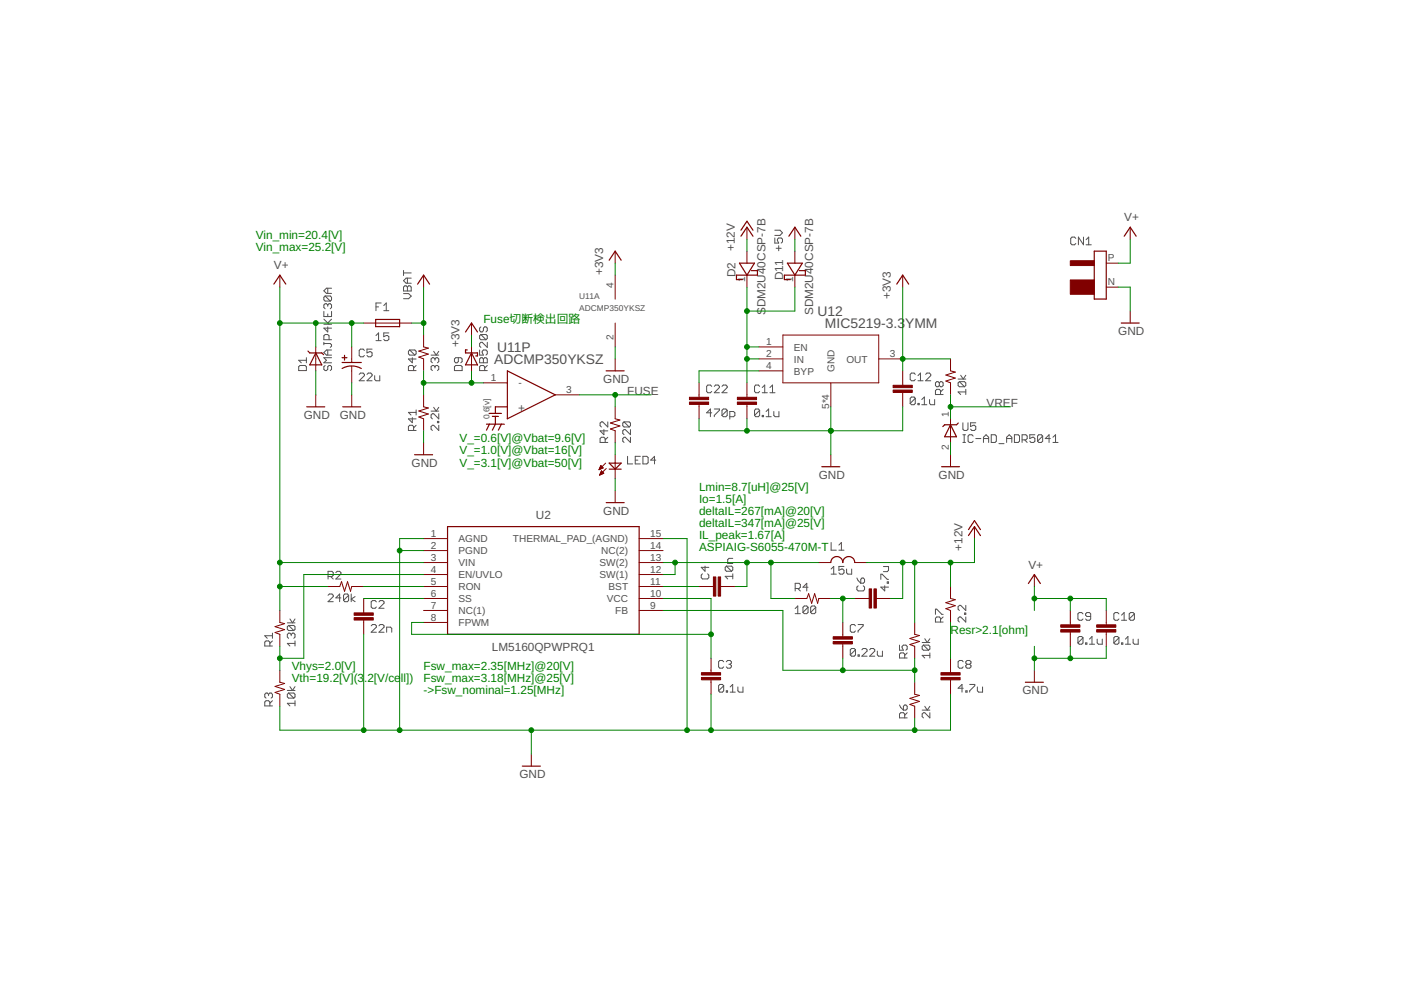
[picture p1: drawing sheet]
<svg xmlns="http://www.w3.org/2000/svg" width="297mm" height="210mm" viewBox="0 0 297 210" stroke-linecap="round" stroke-linejoin="round" font-family="sans-serif">
<g fill="none" stroke="#505050" stroke-width=".21">
<path d="M85.6 57.3v1.1M85.6 57.9h1.6M86.4 59v1M87.2 59h-1.1l-.5 .5 .5 .5h1.1M164.3 50.5v1h.8l-.3-.5v-.3l.3-.2h.5l.3 .2v.6l-.3 .2M164.3 48.8h1.1l.5 .6-.5 .5h-1.1M164.5 52.6h1.1M165.1 52.1v1.1M228.1 50.5l-.3-.2h-.5l-.3 .2v1.1l.3 .3h.5l.3-.3M229.7 50.3v1.6l-1.1-1.6v1.6M230.3 51.9h1.1M230.3 50.8l.5-.5v1.6"/>
<path d="M63.3 77.7l.3-.2h1.1l.3 .2v.9h-1.7zM65 75.8v1.1M65 76.4h-1.7l.6 .5M68.7 66v1.1h1.6v-1.1M68.7 72.6v.5M68.7 72.8h1.3l.3 .3v.3l-.3 .3M68.7 68.7h1.6M68.7 67.7l1.1 1M68.9 77.5l-.2 .2v.6l.2 .3h.3l.3-.3v-.6l.3-.2h.2l.3 .2v.6l-.3 .3M68.9 62.8l-.2 .2v.6l.2 .2h1.1M68.9 62.8h1.1l.3 .2v.6l-.3 .2M68.9 62.8l1.1 1"/>
<path d="M69.5 64.7l-.3-.3h-.3l-.2 .3v.5l.2 .3M69.5 61.1v1.1M69.5 64.7v.2M69.5 66.6v.5M69.5 69.3v1.1l-.8-.8h1.6M69.5 74.2v1.1M69.5 64.7l.3-.3h.2l.3 .3v.5l-.3 .3M69.8 72v-.8l-.3-.3h-.6l-.2 .3v.8h1.6M70.3 61.1h-1.1l-.5 .6 .5 .5h1.1M70.3 75.8h-1.6l.5 .6-.5 .5h1.6M70.3 74.2h-1.1l-.5 .6 .5 .5h1.1M70.3 67.7l-.8 .8"/>
<path d="M76.2 79.4l.2-.3h.6l.3 .3v.3l-1.1 1h1.1M77.3 74.3l-.3-.3h-.6l-.2 .3v1.1l.2 .2h.6l.3-.2M77.8 79.4l.3-.3h.5l.3 .3v.3l-1.1 1h1.1M78.9 74h-1.1v.8l.5-.2h.3l.3 .2v.6l-.3 .2h-.5l-.3-.2M79.4 79.7v.8l.3 .2h.8v-1M79.7 71.1l.6-.5v1.6M79.7 72.2h1.1M79.7 65.1h.6M80.8 64.2h-1.1v1.7M81.4 64.8l.5-.6v1.7M81.4 65.9h1M82.4 70.6h-1v.8l.5-.3h.3l.2 .3v.5l-.2 .3h-.6l-.2-.3"/>
<path d="M85.6 62.3h1l.6 .5-.6 .5h-1M85.6 60.9l.2-.3h.3l.3 .3 .2-.3h.3l.3 .3v.8h-1.6zM86.4 60.9v.8M86.9 74.2l-.3 .3v.5l.3 .3h1M86.9 74.2h1l.3 .3v.5l-.3 .3M86.9 74.2l1 1.1M87.4 75.8v1.1l-.8-.8h1.6M87.7 78.6v-.9l-.3-.2h-.5l-.3 .2v.9h1.6M88.2 77.5l-.5 .5M91.4 75.3h1.6M91.9 74.5l.6 .8 .5-.8M92.2 77.7l-.3-.2h-.2l-.3 .2v.6l.3 .3"/>
<path d="M92.2 77.7l.3-.2h.3l.2 .2v.6l-.2 .3M92.2 76.1l-.3-.3h-.2l-.3 .3v.6l.3 .2M92.2 76.1l.3-.3h.3l.2 .3v.6l-.2 .2M92.2 76.1v.3M92.2 77.7v.3M96.4 77.7l.2-.2h1.1l.3 .2v.9h-1.6zM97.2 75.8v.9l-.3 .2h-.3l-.2-.2v-.6l.2-.3h1.1l.3 .3v.6l-.3 .2M101.7 76.1l.3-.3h.2l.3 .3 .3-.3h.2l.3 .3v.8h-1.6zM101.7 74.2v1.1h.8l-.3-.5v-.3l.3-.3h.5l.3 .3v.5l-.3 .3M102 70.9l-.3 .3v.6l.3 .2h1M102 70.9h1l.3 .3v.6l-.3 .2M102 69.3l-.3 .3v.5l.3 .3h.2l.3-.3v-.5l.3-.3h.2l.3 .3v.5l-.3 .3"/>
<path d="M102 70.9l1 1.1M102.5 76.1v.8M102.8 78.6v-.9l-.3-.2h-.5l-.3 .2v.9h1.6M103.3 72.6v1.1l-1.1-1.1h-.2l-.3 .2v.6l.3 .3M103.3 77.5l-.5 .5M194.1 79.4l-.3-.3h-.5l-.3 .3v1.1l.3 .2h.5l.3-.2M194.6 79.7l.6-.6v1.6M196.3 79.4l.2-.3h.6l.2 .3v.3l-1 1h1M203.7 79.6l.5 .8 .6-.8M87.4 88.5v1.1l-.8-.8h1.6M87.7 91.3v-.9l-.3-.2h-.5l-.3 .2v.9h1.6M88.2 86.9v1.1"/>
<path d="M88.2 90.2l-.5 .5M88.2 87.4h-1.6l.5 .6M91.4 87.2h1.6M91.9 86.4l.6 .8 .5-.8M92.8 89.3h.2v.3h-.2zM93 87.7v1.1l-1.1-1.1h-.2l-.3 .3v.5l.3 .3M93 90.2v1.1l-1.1-1.1h-.2l-.3 .2v.6l.3 .3M128 91.1v1.1l-.8-.8h1.7M128.3 93.8v-.8l-.3-.3h-.5l-.3 .3v.8h1.7M128.9 89.5v1l-1.1-1h-.3l-.3 .2v.6l.3 .2M128.9 92.7l-.6 .6M132.3 89.5h1.1l.3 .2v.6l-.3 .2"/>
<path d="M132.3 89.5l-.3 .2v.6l.3 .2h1.1M132.3 89.5l1.1 1M133.1 96.8v1.6h1M133.7 92.7v1.1l-1.1-1.1h-.3l-.3 .3v.5l.3 .3M133.7 91.1v1.1l-1.1-1.1h-.3l-.3 .3v.5l.3 .3M134.7 97.6h.5M135.8 96.8h-1.1v1.6h1.1M136.3 96.8h.8l.3 .2v1.1l-.3 .3h-.8zM139 97.6h-1l.8-.8v1.6M150.9 87.5h-1.1l.8-.8v1.6M150.9 81.9l-.3-.3h-.5l-.3 .3v1.1l.3 .3h.5l.3-.3M151.4 86.7h1.1v.3l-1.1 1.1v.2"/>
<path d="M151.4 81.9l.3-.3h.6l.2 .3v.3l-1.1 1.1h1.1M153.1 81.9l.3-.3h.5l.3 .3v.3l-1.1 1.1h1.1M154.2 87l-.3-.3h-.5l-.3 .3v1.1M154.2 87v1.1l-.3 .2h-.5l-.3-.2M154.2 87l-1.1 1.1M154.7 88.3h.8l.3-.2v-.6l-.3-.3h-.8v1.7M161.1 81.9l-.3-.3h-.6l-.2 .3v1.1l.2 .3h.6l.3-.3M161.1 87l-.3-.3h-.6l-.2 .3v1.1M161.1 87v1.1l-.3 .2h-.6l-.2-.2M161.1 87l-1.1 1.1M161.6 88.1h.3v.2h-.3zM161.6 83.3h1.1"/>
<path d="M161.6 82.2l.5-.6v1.7M162.4 88.3h1.1M162.4 87.2l.6-.5v1.6M163.2 83.3h1.1M163.2 82.2l.6-.6v1.7M164.1 87.2v.9l.2 .2h.8v-1.1M194.1 84.5l-.3-.3h-.5l-.3 .3v1M194.1 84.5v1l-.3 .3h-.5l-.3-.3M194.1 84.5l-1.1 1M194.6 80.7h1.1M194.6 85.5h.3v.3h-.3zM195.4 85.8h1.1"/>
<path d="M195.4 84.7l.6-.5v1.6M197.1 84.7v.8l.2 .3h.9v-1.1M199.2 81.2l.2-.3h.3l.3 .3v.5l-.3 .3h-.3l-.2-.3M199.2 81.2l-.3-.3h-.3l-.3 .3v.5l.3 .3h.3l.3-.3M199.2 81.2v.5M199.4 83.7v-.9l-.2-.3h-.6l-.3 .3v.9h1.7M200 82.5l-.6 .6M203.1 80.4h1.7M203.4 80.9h1.1l.3 .3v.5l-.3 .3M203.4 80.9l-.3 .3v.5l.3 .3h1.1M203.4 80.9l1.1 1.1M204.2 93.8h.5"/>
<path d="M204.2 92.2h.5M204.2 89.6v1.4l.2 .3h.6l.2-.3v-1.4M204.4 92.2v1.6M204.8 82.5v1.2M204.8 83.1h-1.7l.6 .6M206.3 92.5l-.2-.3h-.6l-.2 .3v1l.2 .3h.6l.2-.3M206.9 93h1.1M206.9 89.6h-1.1v.8l.5-.2h.3l.3 .2v.6l-.3 .3h-.5l-.3-.3M208.5 93h1.1M208.5 93.8v-1.1l.6-.5 .5 .5v1.1M210.2 92.2h.8l.2 .3v1l-.2 .3h-.8zM211.8 94.1h1.1"/>
<path d="M213.4 93h1.1M213.4 93.8v-1.1l.6-.5 .5 .5v1.1M215.1 92.2h.8l.3 .3v1l-.3 .3h-.8zM216.7 93.3h.8l.3-.3v-.5l-.3-.3h-.8v1.6M217.3 93.3l.5 .5M219.4 92.2h-1.1v.8l.6-.3h.3l.2 .3v.5l-.2 .3h-.6l-.3-.3M221.1 92.5v1l-.3 .3h-.6l-.2-.3M221.1 92.5l-.3-.3h-.6l-.2 .3v1M221.1 92.5l-1.1 1M222.7 93h-1.1l.8-.8v1.6M223.2 93.8h1.1M223.2 92.7l.6-.5v1.6"/>
<path d="M155.4 118.4h-.8l-.3 .3v.8h1.1M176.2 115v1.6h1.1M177.9 116.6h1M177.9 115.6l.5-.6v1.6M57.2 137v-.9l-.3-.2h-.5l-.3 .2v.9h1.7M57.8 135.9l-.6 .5M57.8 134.8h-1.7l.6 .5M57.8 134.2v1.1M60.9 132.1h1.6M61.2 132.6h1.1l.2 .3v.5l-.2 .3M61.2 132.6l-.3 .3v.5l.3 .3h1.1M61.2 132.6l1.1 1.1"/>
<path d="M61.5 131.2l.5 .9 .5-.9M61.7 134.5l.3-.3h.3l.2 .3v.6l-.2 .2M61.7 134.5l-.2-.3h-.3l-.3 .3v.6l.3 .2M61.7 134.5v.3M62.5 136.4h-1.6l.6 .6M62.5 135.9v1.1M69.6 126.2l.2-.3h.6l.3 .3v.3l-1.1 1.1h1.1M69.6 122.2h.8l.3-.2v-.6l-.3-.3h-.8v1.7M70.1 122.2l.6 .6M71.2 121.4l.3-.3h.5l.3 .3v.3l-1.1 1.1h1.1M72.3 126.8h-1.1l.8-.9v1.7M73.9 126.2v1.1l-.2 .3h-.6l-.3-.3"/>
<path d="M73.9 126.2l-.2-.3h-.6l-.3 .3v1.1M73.9 126.2l-1.1 1.1M74.5 125.9v1.7M75.3 126.5l-.8 .5 .8 .6M78.7 132.7l.3-.3h.5l.3 .3v.3l-1.1 1h1.1M79.8 127.6l-.3-.3h-.5l-.3 .3v1.1l.3 .3h.5l.3-.3M80.3 132.7l.3-.3h.6l.2 .3v.3l-1.1 1h1.1M80.3 127.6l.3-.3h.6l.2 .3v.3l-1.1 1.1h1.1M82 134v-1h.8l.3 .2v.8M148.9 121.7l-.2 .2v.6l.2 .2h1.1l.3-.2v-.6l-.3-.2M149.5 120v1.1l-.8-.8h1.6M154 120h1.1l.3 .3v.5l-.3 .3"/>
<path d="M154 120l-.2 .3v.5l.2 .3h1.1M154 120l1.1 1.1M155.4 121.7v1M155.4 122.2h-1.6l.5 .5M168.6 129l.5-.5v1.6M168.6 130.1h1.1M168.6 124.8h.8l.3-.3v-.5l-.3-.3h-.8v1.6M169.1 124.8l.6 .5M171.3 128.8v1l-.3 .3h-.5l-.3-.3M171.3 128.8l-.3-.3h-.5l-.3 .3v1M171.3 128.8l-1.1 1M171.3 124.5h-1.1l.8-.8v1.6"/>
<path d="M173 128.8v1l-.3 .3h-.6l-.2-.3M173 128.8l-.3-.3h-.6l-.2 .3v1M173 128.8l-1.1 1M176.2 120.6l.6-.5v1.6M176.2 121.7h1.1M178.9 120.1h-1v.8l.5-.3h.3l.2 .3v.6l-.2 .2h-.6l-.2-.2M179.5 120.6v.9l.3 .2h.8v-1.1M181.4 132.7l-.3-.3h-.5l-.3 .3v1.1l.3 .2h.5l.3-.2M181.4 137.8l-.3-.3h-.5l-.3 .3v1.1M181.4 137.8v1.1l-.3 .2h-.5l-.3-.2M181.4 137.8l-1.1 1.1M181.7 122.6l.2 .5 .6 .6"/>
<path d="M181.9 132.4h1.1v.3l-1.1 1.1v.2M181.9 138.9h.3v.2h-.3zM181.9 124.2l-.2 .3v.5l.2 .3h1.1l.3-.3v-.5l-.3-.3M182.7 137.8l.3-.3h.6l.2 .3v.2l-1.1 1.1h1.1M182.8 122.6h.2l.3 .2v.6l-.3 .3h-.5v-.9zM184.4 137.8l.2-.3h.6l.3 .3v.2l-1.1 1.1h1.1M186 138v.9l.3 .2h.8v-1.1M186.8 122.8v-1h.2l1.1 1h.3M187.3 120.1h1.1v.8l-.3 .3h-.8M187.6 124.2v1.1l-.8-.8h1.6M188.1 123.4h.3v.3h-.3zM190.7 136.8v1.1h.8l-.2-.6v-.2l.2-.3h.6l.2 .3v.5l-.2 .3"/>
<path d="M191.8 139.5v-.8l-.3-.3h-.5l-.3 .3v.8h1.6M192.3 138.4l-.5 .6M195.5 136.2h1.6M195.8 136.8h1.1l.2 .3v.5l-.2 .3M195.8 136.8l-.3 .3v.5l.3 .3h1.1M195.8 136.8l1.1 1.1M196.1 135.4l.5 .8 .5-.8M197.1 139h-1.6l.6 .5M197.1 138.4v1.1M198.3 130.3v-1.1h.3l1.1 1.1h.3M199.4 131.9v-.8l-.2-.3h-.6l-.3 .3v.8h1.7M200 130.8l-.6 .5"/>
<path d="M204.5 130h.3v.3h-.3zM204.8 128.4v1l-1.1-1h-.3l-.3 .2v.6l.3 .2M204.8 130.8v1.1l-1.1-1.1h-.3l-.3 .3v.5l.3 .3M229.6 130.2l-.3-.3h-.5l-.3 .3v1l.3 .3h.5l.3-.3M229.6 135.2l-.3-.2h-.5l-.3 .2v1.1M229.6 135.2v1.1l-.3 .3h-.5l-.3-.3M229.6 135.2l-1.1 1.1M230.2 136.3h.2v.3h-.2zM231 136.6h1.1M231 135.5l.5-.5v1.6M231.2 130.7h-.8l-.2-.3v-.2l.2-.3h.6l.2 .3v1l-.2 .3h-.6l-.2-.3M232.6 135.5v.8l.3 .3h.8v-1.1"/>
<path d="M237.2 135.2l-.2-.2h-.6l-.2 .2v1.1M237.2 135.2v1.1l-.2 .3h-.6l-.2-.3M237.2 130.2l-.2-.3h-.6l-.2 .3v1l.2 .3h.6l.2-.3M237.2 135.2l-1 1.1M237.8 136.3h.3v.3h-.3zM237.8 131.5h1.1M237.8 130.4l.5-.5v1.6M238.6 136.6h1.1M238.6 135.5l.5-.5v1.6M240.2 135.5v.8l.3 .3h.8v-1.1M240.5 130.2l-.3-.3h-.5l-.3 .3v1M240.5 130.2v1l-.3 .3h-.5l-.3-.3"/>
<path d="M240.5 130.2l-1.1 1M56.9 147.2l-.2-.3h-.3l-.3 .3v.6l.3 .2M56.9 147.2l.3-.3h.3l.3 .3v.6l-.3 .2M56.9 147.2v.3M57.2 149.7v-.9l-.3-.2h-.5l-.3 .2v.9h1.7M57.8 148.6l-.6 .5M60.9 146.4h1.6M61.2 146.9h1.1l.2 .3v.6l-.2 .2M61.2 146.9l-.3 .3v.6l.3 .2h1.1M61.2 146.9l1.1 1.1M61.5 145.6l.5 .8 .5-.8M62.5 148.6v1.1"/>
<path d="M62.5 149.1h-1.6l.6 .6M153.4 145.4v1.1l-.2 .2h-.6l-.2-.2M153.4 140.3l-.2-.3h-.6l-.2 .3v1.1l.2 .3h.6l.2-.3M153.4 145.4l-.2-.3h-.6l-.2 .3v1.1M153.4 145.4l-1 1.1M154 146.5h.3v.2h-.3zM154 140.3l.3-.3h.5l.3 .3v.3l-.3 .2M154.5 140.8h.3M154.8 140.8l.3 .3v.3l-.3 .3h-.5l-.3-.3M154.8 145.6l.5-.5v1.6M154.8 146.7h1.1M156.4 145.6v.9l.3 .2h.8v-1.1"/>
<path d="M190.7 149.5l.3 .5 .5 .6M191.5 149.8l.3-.3h.3l.2 .3v.5l-.2 .3h-.6zM191.8 152.2v-.8l-.3-.3h-.5l-.3 .3v.8h1.6M192.3 151.1l-.5 .6M195.5 150.6h1.6M196.1 149.8l.5 .8 .5-.8M197.1 151.1v1.1l-1-1.1h-.3l-.3 .3v.5l.3 .3M204.2 140.3l-.2-.3h-.6l-.3 .3v1.1l.3 .3h.6l.2-.3M204.2 145.9h-1.1l.9-.8v1.6M204.8 146.5h.2v.2h-.2zM205 140.8l-.2-.2v-.3l.2-.3h.6l.3 .3v.3l-.3 .2M205 140.8l-.2 .3v.3l.2 .3h.6l.3-.3v-.3l-.3-.3"/>
<path d="M205 140.8h.6M205.6 145.1h1.1v.3l-1.1 1.1v.2M207.2 145.6v.9l.3 .2h.8v-1.1"/>
</g>
<g fill="none" stroke="#800000" stroke-width=".25">
<path d="M129.2 55.2l1.2-1.9 1.3 1.9M156.8 55.8h3.2l-1.6 2.5zM157.1 50.1l1.3-1.9 1.2 1.9M157.1 48.8l1.3-1.9 1.2 1.9M159.3 57.4h1.3v.9h-4.5v1h1.3M166.9 55.8h3.2l-1.6 2.5zM167.3 50.1l1.2-1.9 1.3 1.9M169.5 57.4h1.3v.9h-4.5v1h1.3M232 53.3h2.5v10.1h-2.5zM238.4 50.1l1.2-1.9 1.3 1.9M58.1 60.2l1.2-1.9 1.3 1.9M65.3 74.4l.4 .4h2.5l.4 .4"/>
<path d="M67 74.8l1.2 2.6h-2.5zM72.5 78.1a4.2 4.2 0 0 1 4.1 0M72.5 75.8h1.1M72.5 76.9h4.1M73 75.3v1M79.7 67.7h5v1.6h-5zM88.5 60.2l1.3-1.9 1.3 1.9M98.7 70.4l1.3-1.9 1.2 1.9M99.1 74.2h-.4v.6h2.5v.7h-.3M100 74.8l1.2 2.6h-2.5zM107.6 78.6l10.1 5.1-10.1 5.1zM128.5 78.6h3.8"/>
<path d="M190.1 60.2l1.3-1.9 1.3 1.9M237.7 68.5h3.8M65 86.3h3.9M72.7 86.3h3.8M87.9 96.4h3.8M103.1 89.9h3.8M103.8 87.7h2.5M103.8 89.9l-.7 1.3M104.4 88.3h1.3M105 88.3v1.6l-.6 1.3M106.3 89.9l-.6 1.3M107.6 86.3h-2.6v1.4"/>
<path d="M129.2 98.2h2.5l-1.3 1.3zM129.2 99.5h2.5M174.2 99h3.9M199.6 99h3.8M201.5 90.1l1.3 2.5h-2.5zM203.2 89.7l-.4 .4h-2.5l-.4 .3M94.9 111.7h40.6v22.8h-40.6zM128.5 106.6h3.8M176.1 119.3a1.27 1.27 0 0 1 1.3-1.3 1.27 1.27 0 0 1 1.3 1.3 1.27 1.27 0 0 1 1.3-1.3 1.27 1.27 0 0 1 1.2 1.3M205.3 113.6l1.3-1.9 1.3 1.9M205.3 112.3l1.3-1.9 1.3 1.9M218 123.7l1.3-1.9 1.3 1.9"/>
<path d="M217.4 144.7h3.8M110.7 162.4h3.9"/>
</g>
<g fill="none" stroke="#800000" stroke-width=".21">
<path d="M59.3 58.3v2.6M89.8 58.3v2.6M130.4 53.3v2.5M130.4 58.3v5.1M158.4 48.2v2.5M158.4 53.3v2.5M158.4 58.3v2.6M168.5 48.2v2.5M168.5 53.3v2.5M168.5 58.3v2.6M191.4 58.3v2.6M234.5 55.8h2.6"/>
<path d="M239.6 48.2v2.5M67 73.6v5M74.6 73.6v3.3M74.6 77.6v3.6M77.1 68.5h10.2M89.8 71v2.6l1 .2-2 .6 2 .7-2 .6 1 .4v2.5M100 68.5v2.5M100 73.6v5M130.4 68.5v5.1M130.4 76.1v2.5M160.9 73.6h5.1M160.9 76.1h5.1"/>
<path d="M160.9 78.6h5.1M166 71h20.3v10.2h-20.3zM186.3 76.1h5.1M191.4 78.6v3.1M201.5 76.1v2.5l1 .3-2 .6 2 .7-2 .6 1 .4v2.5M234.5 60.9h2.6M239.6 66v2.5M67 83.7v2.6M74.6 83.7v2.6M89.8 83.7v2.6l1 .2-2 .6 2 .7-2 .6 1 .4v2.5M89.8 93.9v2.5M102.5 81.2h5.1"/>
<path d="M117.7 83.7h5.1M127 99.5h.3M127.1 99.4h.4M127.1 99.3h.7M127.2 99.1h.6M127.3 99h.4M127.3 98.9h.3M127.4 98.8h.1M127.4 98.7l.5 .5-.9 .4zM127.5 100h.1M127.5 99.8l-.4 .9M127.5 99.8l.5 .6"/>
<path d="M127.5 99.8h.1M128.4 98.2l-1.4 1.4M128.5 99.3l-1.4 1.4M130.4 86.3v2.5l1 .2-2 .7 2 .6-2 .7 1 .3v2.6M130.4 96.4v5.1M148.2 81.2v3M148.2 85.7v3.1M158.4 81.2v3M158.4 85.7v3.1M176.1 81.2v5.1M176.1 96.4v2.6M191.4 83.2v3.1"/>
<path d="M201.5 88.8v5.1M201.5 96.4v2.6M89.8 114.2h5.1M89.8 116.7h5.1M89.8 119.3h5.1M127.1 100.7h.1M127.2 100.6h.3M127.3 100.5h.5M127.3 100.3h.7M127.4 100.2h.5M127.4 100.1h.4M128 100.4l-.9 .3"/>
<path d="M130.4 104v2.6M135.5 114.2h5.1M135.5 116.7h5.1M135.5 119.3h5.1M173.6 119.3h2.5M181.2 119.3h2.6M206.6 111.7v2.5M59.3 129.4v2.6l1 .2-2 .7 2 .6-2 .6 1 .4v2.5M69.5 124.4h2.5l.4-1.1 .6 2.1 .7-2.1 .6 2.1 .3-1h2.5M77.1 126.9v3M77.1 131.5v3M89.8 121.8h5.1"/>
<path d="M89.8 124.4h5.1M89.8 126.9h5.1M89.8 129.4h5.1M89.8 132h5.1M135.5 121.8h5.1M135.5 124.4h5.1M135.5 126.9h5.1M135.5 129.4h5.1M148.2 124.4h3.1M150.7 139.6v3M152.8 124.4h3M168.5 126.9h2.6l.3-1 .7 2 .6-2 .7 2 .2-1h2.5"/>
<path d="M178.7 132v3M178.7 136.5v3.1M181.2 126.9h3.1M185.8 126.9h3M193.9 132v2.5l1 .2-2 .7 2 .6-2 .7 1 .3v2.6M201.5 124.4v2.5l1 .2-2 .7 2 .6-2 .7 1 .3v2.6M201.5 139.6v3M219.3 121.8v2.6M226.9 129.4v3.1M226.9 134v3M234.5 129.4v3.1M234.5 134v3"/>
<path d="M59.3 142.1v2.6l1 .2-2 .6 2 .7-2 .6 1 .4v2.5M112.6 159.9v2.5M150.7 144.1v3.1M193.9 144.7v2.5l1 .2-2 .7 2 .6-2 .7 1 .3v2.6M201.5 144.1v3.1M219.3 142.1v2.6"/>
</g>
<g fill="#800000" stroke="#800000" stroke-width=".21">
<path d="M75.1 131h4v.5h-4z"/>
<path d="M75.1 129.9h4v.6h-4z"/>
<path d="M148.7 143.6h4.1v.5h-4.1z"/>
<path d="M148.7 142.6h4.1v.5h-4.1z"/>
<path d="M152.3 122.3h.5v4.1h-.5z"/>
<path d="M151.3 122.3h.5v4.1h-.5z"/>
<path d="M185.3 124.9h.5v4h-.5z"/>
<path d="M184.3 124.9h.5v4h-.5z"/>
<path d="M176.7 136h4v.5h-4z"/>
<path d="M176.7 135h4v.5h-4z"/>
<path d="M199.5 143.6h4.1v.5h-4.1z"/>
<path d="M199.5 142.6h4.1v.5h-4.1z"/>
<path d="M224.9 133.5h4.1v.5h-4.1z"/>
<path d="M224.9 132.5h4.1v.5h-4.1z"/>
<path d="M232.5 133.5h4.1v.5h-4.1z"/>
<path d="M232.5 132.5h4.1v.5h-4.1z"/>
<path d="M189.4 82.7h4v.5h-4z"/>
<path d="M189.4 81.7h4v.5h-4z"/>
<path d="M226.9 59.4h5.1v3h-5.1z"/>
<path d="M226.9 55.3h5.1v1h-5.1z"/>
<path d="M156.3 85.2h4.1v.5h-4.1z"/>
<path d="M156.3 84.2h4.1v.5h-4.1z"/>
<path d="M146.2 85.2h4v.5h-4z"/>
<path d="M146.2 84.2h4v.5h-4z"/>
</g>
<g fill="none" stroke="#008000" stroke-width=".21">
<path d="M130.4 55.8v2.5M158.4 50.7v2.6M168.5 50.7v2.6M239.6 50.7v5.1h-2.5M59.3 60.9v68.5M59.3 68.5h17.8M67 68.5v5.1M67 78.6v5.1M74.6 68.5v5.1M87.3 68.5h2.5M89.8 60.9v10.1M89.8 78.6v5.1"/>
<path d="M100 71v2.6M100 78.6v2.6M130.4 73.6v2.5M158.4 60.9v20.3M158.4 76.1h2.5M158.4 73.6h2.5M160.9 78.6h-12.7v2.6M168.5 60.9v5.1h-10.1M191.4 60.9v17.7M191.4 76.1h10.1M237.1 60.9h2.5v5.1M74.6 81.2v2.5"/>
<path d="M89.8 91.3v2.6M89.8 81.2h12.7M122.8 83.7h15.2M130.4 83.7v2.6M130.4 93.9v2.5M158.4 88.8v2.5M176.1 86.3v10.1M191.4 86.3v5h-43.2v-2.5M201.5 83.7v5.1M201.5 93.9v2.5M201.5 86.3h12.7M59.3 119.3h30.5"/>
<path d="M84.7 116.7h5.1M89.8 114.2h-5.1v40.6M130.4 101.5v2.5M140.6 114.2h5.1v40.6M140.6 119.3h33M143.1 119.3v2.5h-2.5M158.4 119.3v5.1h-2.6M163.4 119.3v7.6h5.1M191.4 119.3v7.6h-2.6M193.9 119.3v12.7M201.5 119.3v5.1M206.6 114.2v5.1h-22.8"/>
<path d="M59.3 137v5.1M59.3 124.4h10.2M77.1 134.5v20.3M77.1 126.9h12.7M77.1 124.4h12.7M89.8 121.8h-25.4v17.8h-5.1M89.8 132h-2.5v2.5h63.4M140.6 126.9h10.1v12.7M140.6 124.4h7.6M140.6 129.4h25.4v12.7h27.9M176.1 126.9h5.1M178.7 126.9v5.1"/>
<path d="M178.7 139.6v2.5M193.9 139.6v5.1M201.5 132v7.6M219.3 124.4v5M219.3 137v5.1M219.3 126.9h15.2v2.5M226.9 126.9v2.5M226.9 137v2.6M234.5 137v2.6h-15.2M112.6 154.8v5.1M150.7 147.2v7.6M193.9 152.3v2.5"/>
<path d="M201.5 147.2v7.6h-142.2v-5.1"/>
</g>
<g fill="#008000" stroke="#008000" stroke-width=".21">
<circle cx="219.3" cy="139.6" r=".51"/>
<circle cx="226.9" cy="139.6" r=".51"/>
<circle cx="112.6" cy="154.8" r=".51"/>
<circle cx="84.7" cy="154.8" r=".51"/>
<circle cx="84.7" cy="116.7" r=".51"/>
<circle cx="77.1" cy="154.8" r=".51"/>
<circle cx="145.7" cy="154.8" r=".51"/>
<circle cx="150.7" cy="154.8" r=".51"/>
<circle cx="193.9" cy="154.8" r=".51"/>
<circle cx="176.1" cy="91.3" r=".51"/>
<circle cx="158.4" cy="91.3" r=".51"/>
<circle cx="219.3" cy="126.9" r=".51"/>
<circle cx="226.9" cy="126.9" r=".51"/>
<circle cx="59.3" cy="119.3" r=".51"/>
<circle cx="59.3" cy="124.4" r=".51"/>
<circle cx="59.3" cy="68.5" r=".51"/>
<circle cx="67" cy="68.5" r=".51"/>
<circle cx="74.6" cy="68.5" r=".51"/>
<circle cx="59.3" cy="139.6" r=".51"/>
<circle cx="150.7" cy="134.5" r=".51"/>
<circle cx="143.1" cy="119.3" r=".51"/>
<circle cx="158.4" cy="119.3" r=".51"/>
<circle cx="163.4" cy="119.3" r=".51"/>
<circle cx="178.7" cy="126.9" r=".51"/>
<circle cx="178.7" cy="142.1" r=".51"/>
<circle cx="193.9" cy="142.1" r=".51"/>
<circle cx="191.4" cy="119.3" r=".51"/>
<circle cx="193.9" cy="119.3" r=".51"/>
<circle cx="201.5" cy="119.3" r=".51"/>
<circle cx="201.5" cy="86.3" r=".51"/>
<circle cx="89.8" cy="68.5" r=".51"/>
<circle cx="191.4" cy="76.1" r=".51"/>
<circle cx="89.8" cy="81.2" r=".51"/>
<circle cx="100" cy="81.2" r=".51"/>
<circle cx="130.4" cy="83.7" r=".51"/>
<circle cx="158.4" cy="66" r=".51"/>
<circle cx="158.4" cy="76.1" r=".51"/>
<circle cx="158.4" cy="73.6" r=".51"/>
</g>
<g font-size="2.9" fill="#505050">
<text x="173.3" y="67">U12</text>
<text x="174.9" y="69.5">MIC5219-3.3</text>
<text x="191.9" y="69.5">YMM</text>
<text x="104.8" y="77.1">ADCMP350YKSZ</text>
<text x="105.4" y="74.6">U11P</text>
</g>
<g font-size="2.5" fill="#505050">
<text x="238.4" y="46.9">V+</text>
<text x="155.8" y="53.3" transform="rotate(-90 155.8 53.3)">+12V</text>
<text x="58.1" y="57.1">V+</text>
<text x="127.9" y="58.3" transform="rotate(-90 127.9 58.3)">+3V3</text>
<text x="155.9" y="58.8" transform="rotate(-90 155.9 58.8)">D2</text>
<text x="166.1" y="59.4" transform="rotate(-90 166.1 59.4)">D11</text>
<text x="188.8" y="63.4" transform="rotate(-90 188.8 63.4)">+3V3</text>
<text x="162.3" y="66.8" transform="rotate(-90 162.3 66.8)">SDM2U40CSP-7B</text>
<text x="172.4" y="66.8" transform="rotate(-90 172.4 66.8)">SDM2U40CSP-7B</text>
<text x="237.1" y="71">GND</text>
<text x="97.4" y="73.6" transform="rotate(-90 97.4 73.6)">+3V3</text>
<text x="127.9" y="81.2">GND</text>
<text x="133" y="83.7">FUSE</text>
<text x="64.4" y="88.8">GND</text>
<text x="72" y="88.8">GND</text>
<text x="109.9" y="87.3">+</text>
<text x="209.2" y="86.3">VREF</text>
<text x="87.3" y="99">GND</text>
<text x="173.6" y="101.5">GND</text>
<text x="199" y="101.5">GND</text>
<text x="113.6" y="110">U2</text>
<text x="127.9" y="109.1">GND</text>
<text x="204.1" y="116.7" transform="rotate(-90 204.1 116.7)">+12V</text>
<text x="218" y="120.5">V+</text>
<text x="104.3" y="137.9">LM5160QPWPRQ1</text>
<text x="216.8" y="147.2">GND</text>
<text x="110.1" y="165">GND</text>
</g>
<g font-size="2.5" fill="#008000">
<text x="54.3" y="50.6">Vin_min=20.4[V]</text>
<text x="54.3" y="53.3">Vin_max=25.2[V]</text>
<text x="102.5" y="68.5">Fuse切断検出回路</text>
<text x="97.4" y="93.6">V_=0.6[V]@Vbat=9.6[V]</text>
<text x="97.4" y="96.3">V_=1.0[V]@Vbat=16[V]</text>
<text x="97.4" y="99">V_=3.1[V]@Vbat=50[V]</text>
<text x="148.2" y="104">Lmin=8.7[uH]@25[V]</text>
<text x="148.2" y="106.6">Io=1.5[A]</text>
<text x="148.2" y="109.1">deltaIL=267[mA]@20[V]</text>
<text x="148.2" y="111.7">deltaIL=347[mA]@25[V]</text>
<text x="148.2" y="114.2">IL_peak=1.67[A]</text>
<text x="148.2" y="116.7">ASPIAIG-S6055-470M-T</text>
<text x="201.5" y="134.5">Resr&gt;2.1[ohm]</text>
<text x="61.9" y="142.1">Vhys=2.0[V]</text>
<text x="89.8" y="142.1">Fsw_max=2.35[MHz]@20[V]</text>
<text x="61.9" y="144.7">Vth=19.2[V](3</text>
<text x="77.2" y="144.7">.2[V/ce</text>
<text x="85" y="144.7">ll])</text>
<text x="89.8" y="144.7">Fsw_max=3.18[MHz]@25[V]</text>
<text x="89.8" y="147.2">-&gt;Fsw_nominal=1.25[MHz]</text>
</g>
<g font-size="2.1" fill="#505050">
<text x="158" y="59.9" transform="rotate(-90 158 59.9)">1</text>
<text x="168.2" y="59.9" transform="rotate(-90 168.2 59.9)">1</text>
<text x="234.9" y="55.4">P</text>
<text x="130.1" y="61.1" transform="rotate(-90 130.1 61.1)">4</text>
<text x="234.9" y="60.5">N</text>
<text x="130.1" y="72" transform="rotate(-90 130.1 72)">2</text>
<text x="162.5" y="73.2">1</text>
<text x="162.5" y="75.7">2</text>
<text x="168.3" y="74.3">EN</text>
<text x="168.3" y="76.9">IN</text>
<text x="179.5" y="76.9">OUT</text>
<text x="188.6" y="75.7">3</text>
<text x="104.1" y="80.8">1</text>
<text x="109.9" y="81.9">-</text>
<text x="120.1" y="83.4">3</text>
<text x="162.5" y="78.3">4</text>
<text x="168.3" y="79.4">BYP</text>
<text x="176.9" y="78.8" transform="rotate(-90 176.9 78.8)">GND</text>
<text x="175.8" y="86.7" transform="rotate(-90 175.8 86.7)">5*4</text>
<text x="201.2" y="88.4" transform="rotate(-90 201.2 88.4)">1</text>
<text x="201.2" y="95.4" transform="rotate(-90 201.2 95.4)">2</text>
<text x="91.4" y="113.8">1</text>
<text x="137.8" y="113.8">15</text>
<text x="91.4" y="116.4">2</text>
<text x="91.4" y="118.9">3</text>
<text x="97.2" y="115">AGND</text>
<text x="97.2" y="117.5">PGND</text>
<text x="108.8" y="115">THERMAL_PAD_(AGND)</text>
<text x="127.5" y="117.5">NC(2)</text>
<text x="137.8" y="116.4">14</text>
<text x="137.8" y="118.9">13</text>
<text x="91.4" y="121.5">4</text>
<text x="91.4" y="124">5</text>
<text x="97.2" y="120">VIN</text>
<text x="97.2" y="122.6">EN/UVLO</text>
<text x="97.2" y="125.1">RON</text>
<text x="127.1" y="120">SW(2)</text>
<text x="127.1" y="122.6">SW(1)</text>
<text x="129" y="125.1">BST</text>
<text x="137.8" y="121.5">12</text>
<text x="137.8" y="124">11</text>
<text x="91.4" y="126.5">6</text>
<text x="91.4" y="129.1">7</text>
<text x="91.4" y="131.6">8</text>
<text x="97.2" y="127.6">SS</text>
<text x="97.2" y="130.2">NC(1)</text>
<text x="128.7" y="127.6">VCC</text>
<text x="130.4" y="130.2">FB</text>
<text x="137.8" y="126.5">10</text>
<text x="137.8" y="129.1">9</text>
<text x="97.2" y="132.7">FPWM</text>
</g>
<g font-size="1.8" fill="#505050">
<text x="122.8" y="65.9">ADCMP350YKSZ</text>
<text x="122.8" y="63.4">U11A</text>
<text x="103.8" y="88.9" transform="rotate(-90 103.8 88.9)">0.</text>
<text x="103.8" y="87.4" transform="rotate(-90 103.8 87.4)">6[v]</text>
</g>
</svg>
